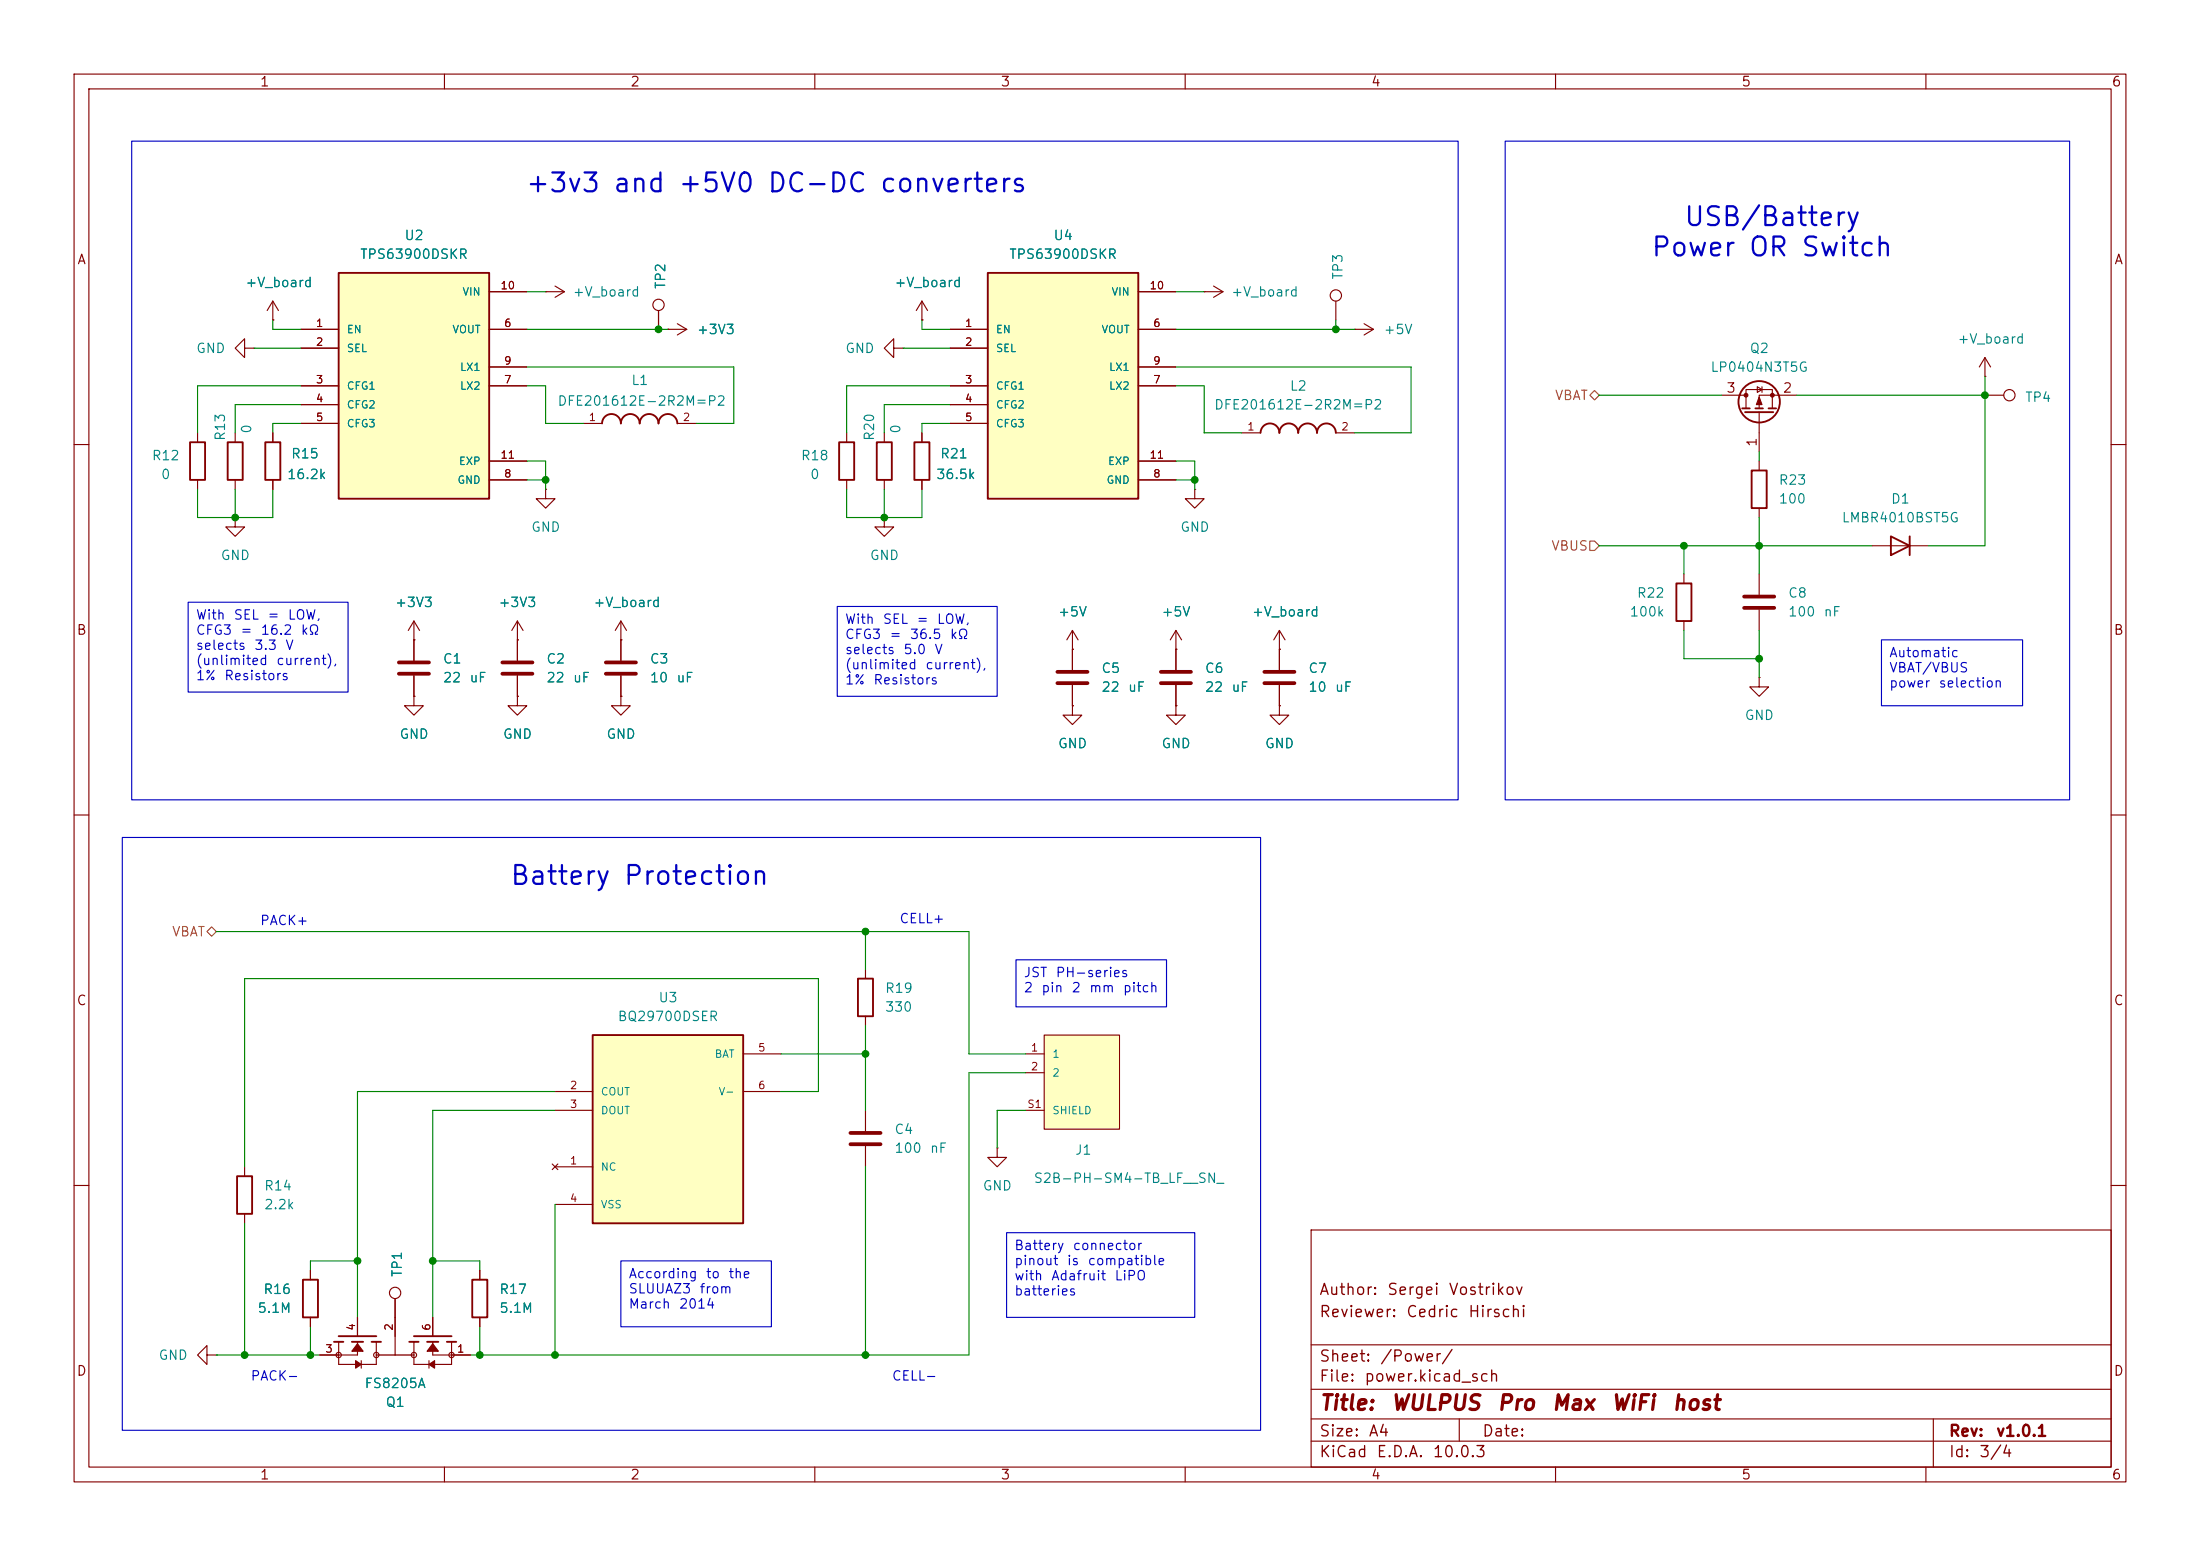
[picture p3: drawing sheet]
<svg xmlns="http://www.w3.org/2000/svg" width="297mm" height="210mm" viewBox="0 0 297 210" stroke-linecap="round" stroke-linejoin="round" font-family="sans-serif">
<path d="M0 0h297v210h-297z" fill="#fff" stroke="#fff" stroke-width=".14"/>
<g fill="none" stroke="#840000" stroke-width=".15">
<path d="M10 10h277v190h-277zM12 12h273v186h-273zM60 10v2M110 10v2M160 10v2M210 10v2M260 10v2M162.6 39.4h.1M162.6 39.4h2.5M163.8 38.6l1.3 .8M165.1 39.4l-1.3 .7M268 53.3h2.5"/>
<path d="M10 60h2M285 60h2M10 110h2M285 110h2M134.6 154.9v1.3h-1.3l1.3 1.3 1.3-1.3h-1.3M134.6 154.9h.1M10 160h2M177 166h108v32h-108zM285 160h2M60 198v2M110 198v2M160 198v2"/>
<path d="M177 194.5h108M177 191.5h108M177 187.5h108M177 181.5h108M197 191.5v3M210 198v2M260 198v2M261 191.5v6.5"/>
<circle cx="271.3" cy="53.3" r=".76"/>
</g>
<path d="M133.3 36.8h20.4v30.5h-20.4z" fill="#ffffc2"/>
<g fill="none" stroke="#840000" stroke-width=".25">
<path d="M133.3 36.8h20.4v30.5h-20.4zM118.4 59.7h2v5.1h-2zM123.4 59.7h2.1v5.1h-2.1zM170.2 58.4a1.27 1.27 0 0 1 1.2-1.2 1.27 1.27 0 0 1 1.3 1.2 1.27 1.27 0 0 1 1.3-1.2 1.27 1.27 0 0 1 1.3 1.2 1.27 1.27 0 0 1 1.2-1.2 1.27 1.27 0 0 1 1.3 1.2 1.27 1.27 0 0 1 1.3-1.2 1.27 1.27 0 0 1 1.2 1.2M235.2 55.1h1M235.6 55.6h3.8M237 55.1h1M238.8 55.1h1M226.3 78.7h2v5.1h-2zM236.5 63.5h2v5.1h-2zM255.3 72.4l2.5 1.3-2.5 1.2zM257.8 72.4v2.5"/>
<path d="M115.8 132.1h2.1v5.1h-2.1zM32 158.8h2v5h-2zM45.1 181.1h1.3M45.7 180.3h5.1M47.5 181.1h1.5M50.2 181.1h1.2M55.2 181.1h1.3M55.9 180.3h5.1M57.7 181.1h1.5M60.3 181.1h1.3"/>
<circle cx="237.5" cy="54.2" r="2.79"/>
</g>
<g fill="none" stroke="#840000" stroke-width=".15">
<path d="M153.7 39.4h5M119.4 58.4v1.3M120.6 47v1.3l-1.2-1.3 1.2-1.3v1.3h1.3M121.9 47h.1M124.5 58.4v1.3M128.3 44.5h5M128.3 47h5M128.3 52.1h5M128.3 54.6h5M128.3 57.2h5M153.7 44.5h5M153.7 52.1h5"/>
<path d="M153.7 49.5h5M167.6 58.4h2.6M180.3 58.4h2.6M180.3 40.6v2.6M182.9 44.5h.1M182.9 44.5h2.5M184.1 43.7l1.3 .8M185.4 44.5l-1.3 .7M232.4 53.3h3.3M235.7 55.1v-2.5h3.6v2.5M237.2 52.2l.7 .4-.7 .4zM237.5 55.6v5.4"/>
<path d="M237.9 52.2v.8M242.6 53.3h-5.1v1.8M268 50.8h.1M268 48.3l-.8 1.2M268 48.3l.7 1.2M268 48.3v2.5M31.7 69.9v1.2h-1.2l1.2 1.3 1.3-1.3h-1.3M31.7 69.9h.1M119.4 69.9v1.2h-1.3l1.3 1.3 1.2-1.3h-1.2M119.4 69.9h.1M119.4 64.8v1.2M124.5 64.8v1.2"/>
<path d="M153.7 64.8h5M153.7 62.2h5M161.3 66v1.3h-1.3l1.3 1.3 1.3-1.3h-1.3M161.3 66h.1M227.3 77.5v1.2M237.5 62.2v1.3M237.5 68.6v1.3M237.5 77.5v2.8M252.7 73.7h7.6M55.9 86.4h.1M55.9 94v1.3h-1.3l1.3 1.2 1.2-1.2h-1.2M55.9 94h.1"/>
<path d="M55.9 83.8l-.8 1.3M55.9 83.8l.7 1.3M55.9 83.8v5.4M55.9 91.2v2.8M69.8 94v1.3h-1.2l1.2 1.2 1.3-1.2h-1.3M69.8 94h.1M69.8 86.4h.1M69.8 83.8l-.7 1.3M69.8 83.8l.8 1.3M69.8 83.8v5.4M69.8 91.2v2.8M83.8 94v1.3h-1.3l1.3 1.2 1.3-1.2h-1.3"/>
<path d="M83.8 94h.1M83.8 86.4h.1M83.8 83.8v5.4M83.8 91.2v2.8M83.8 83.8l-.7 1.3M83.8 83.8l.8 1.3M144.8 95.3v1.2h-1.3l1.3 1.3 1.2-1.3h-1.2M144.8 95.3h.1M144.8 87.6h.1M144.8 85.1v5.3M144.8 92.5v2.8M144.8 85.1l-.8 1.3"/>
<path d="M144.8 85.1l.7 1.3M158.7 95.3v1.2h-1.2l1.2 1.3 1.3-1.3h-1.3M158.7 95.3h.1M158.7 87.6h.1M158.7 85.1v5.3M158.7 92.5v2.8M158.7 85.1l-.7 1.3M158.7 85.1l.8 1.3M172.7 95.3v1.2h-1.3l1.3 1.3 1.3-1.3h-1.3M172.7 95.3h.1M172.7 87.6h.1M172.7 85.1l-.7 1.3"/>
<path d="M172.7 85.1l.8 1.3M172.7 85.1v5.3M172.7 92.5v2.8M227.3 83.8v1.3M237.5 91.4v1.3h-1.3l1.3 1.3 1.3-1.3h-1.3M237.5 91.4h.1M237.5 82.3v2.8M116.8 130.8v1.3M116.8 137.2v1.2M33 157.5v1.3M33 163.8v1.3M48.3 177.8v2.5"/>
<path d="M53.3 177.8v5.1M58.4 177.8v2.5M27.9 182.9v1.3l-1.2-1.3 1.2-1.3v1.3h1.3M29.2 182.9h.1M45.7 181.1v3.1h5.1v-3.1M48.3 181.1v1.8h-5.1M48.8 183.6v1.1M55.9 181.1v3.1h5.1v-3.1M57.9 183.6v1.1M58.4 181.1v1.8h5.1"/>
<circle cx="180.3" cy="39.9" r=".76"/>
<circle cx="45.7" cy="182.9" r=".36"/>
<circle cx="50.8" cy="182.9" r=".36"/>
<circle cx="55.9" cy="182.9" r=".36"/>
<circle cx="61" cy="182.9" r=".36"/>
</g>
<g fill="none" stroke="#840000" stroke-width=".51">
<path d="M53.8 89.4h4.1M53.8 90.9h4.1M67.8 89.4h4.1M67.8 90.9h4.1M81.8 89.4h4.1M81.8 90.9h4.1M142.7 90.7h4.1M142.7 92.2h4.1M156.7 90.7h4.1M156.7 92.2h4.1M170.7 90.7h4.1M170.7 92.2h4.1"/>
<path d="M235.5 80.5h4M235.5 82h4"/>
</g>
<g fill="#840000" stroke="#840000" stroke-width=".15">
<path d="M48.3 181.4l.7 1h-1.5z"/>
<path d="M58.4 181.4l.8 1h-1.5z"/>
<path d="M48 183.6l.8 .6-.8 .5z"/>
<path d="M57.9 184.2l.8-.6v1.1z"/>
<path d="M237.5 53.6l.4 1h-.8z"/>
<circle cx="235.7" cy="53.3" r=".25"/>
<circle cx="239.3" cy="53.3" r=".25"/>
</g>
<path d="M50.8 182.9h5.1" fill="none" stroke="#840000" stroke-width=".18"/>
<path d="M141 139.7h10.1v12.7h-10.1z" fill="#ffffc2"/>
<path d="M141 139.7h10.1v12.7h-10.1zM116.8 149.9v2.8M116.8 154.7v2.8M138.4 142.2h2.6M138.4 144.8h2.6M138.4 149.9h2.6" fill="none" stroke="#840000" stroke-width=".15"/>
<path d="M114.8 152.9h4.1M114.8 154.4h4.1" fill="none" stroke="#840000" stroke-width=".51"/>
<path d="M45.7 36.8h20.3v30.5h-20.3z" fill="#ffffc2"/>
<path d="M45.7 36.8h20.3v30.5h-20.3zM25.7 59.7h2v5.1h-2zM30.7 59.7h2.1v5.1h-2.1zM35.8 59.7h2v5.1h-2zM40.9 172.7h2v5.1h-2zM63.8 172.7h2v5.1h-2z" fill="none" stroke="#840000" stroke-width=".25"/>
<g fill="none" stroke="#840000" stroke-width=".15">
<path d="M66 39.4h5.1M26.7 58.4v1.3M31.7 58.4v1.3M33 47v1.3l-1.3-1.3 1.3-1.3v1.3h1.3M34.3 47h.1M36.8 43.2h.1M36.8 40.6l-.7 1.3M36.8 40.6l.8 1.3M36.8 40.6v2.6M36.8 58.4v1.3M40.6 44.5h5.1M40.6 47h5.1"/>
<path d="M40.6 52.1h5.1M40.6 54.6h5.1M40.6 57.2h5.1M66 44.5h5.1M66 52.1h5.1M66 49.5h5.1M26.7 64.8v1.2M31.7 64.8v1.2M36.8 64.8v1.2M66 64.8h5.1M66 62.2h5.1M41.9 171.5v1.2"/>
<path d="M41.9 177.8v1.3M53.3 175.3v2.5M64.8 171.5v1.2M64.8 177.8v1.3"/>
<circle cx="53.3" cy="174.5" r=".76"/>
</g>
<path d="M80 139.7h20.3v25.4h-20.3z" fill="#ffffc2"/>
<path d="M81.3 57.2a1.27 1.27 0 0 1 1.2-1.3 1.27 1.27 0 0 1 1.3 1.3 1.27 1.27 0 0 1 1.3-1.3 1.27 1.27 0 0 1 1.3 1.3 1.27 1.27 0 0 1 1.2-1.3 1.27 1.27 0 0 1 1.3 1.3 1.27 1.27 0 0 1 1.3-1.3 1.27 1.27 0 0 1 1.2 1.3M113.3 59.7h2v5.1h-2zM80 139.7h20.3v25.4h-20.3z" fill="none" stroke="#840000" stroke-width=".25"/>
<g fill="none" stroke="#840000" stroke-width=".15">
<path d="M66 39.4h5.1M73.7 39.4h.1M73.7 39.4h2.5M74.9 38.6l1.3 .8M76.2 39.4l-1.3 .7M153.7 39.4h5M36.8 43.2h.1M36.8 58.4v1.3M40.6 57.2h5.1M40.6 44.5h5.1M40.6 47h5.1M40.6 52.1h5.1"/>
<path d="M40.6 54.6h5.1M66 44.5h5.1M66 52.1h5.1M66 49.5h5.1M78.7 57.2h2.6M88.9 41.9v2.6M90.2 44.5h.1M90.2 44.5h2.5M91.4 57.2h2.6M91.4 43.7l1.3 .8M92.7 44.5l-1.3 .7M114.3 58.4v1.3"/>
<path d="M124.5 43.2h.1M124.5 40.6l-.8 1.3M124.5 40.6l.7 1.3M124.5 40.6v2.6M124.5 58.4v1.3M128.3 57.2h5M128.3 44.5h5M128.3 47h5M128.3 52.1h5M128.3 54.6h5M153.7 44.5h5M153.7 52.1h5"/>
<path d="M153.7 49.5h5M36.8 64.8v1.2M66 64.8h5.1M66 62.2h5.1M73.7 66v1.3h-1.3l1.3 1.3 1.2-1.3h-1.2M73.7 66h.1M114.3 64.8v1.2M124.5 64.8v1.2M153.7 64.8h5M153.7 62.2h5M55.9 86.4h.1M55.9 94h.1"/>
<path d="M55.9 86.4v2.8M55.9 91.2v2.8M69.8 86.4h.1M69.8 94h.1M69.8 86.4v2.8M69.8 91.2v2.8M83.8 94h.1M83.8 86.4h.1M83.8 86.4v2.8M83.8 91.2v2.8M144.8 87.6h.1M144.8 95.3h.1"/>
<path d="M144.8 87.6v2.8M144.8 92.5v2.8M158.7 95.3h.1M158.7 87.6h.1M158.7 87.6v2.8M158.7 92.5v2.8M172.7 87.6h.1M172.7 95.3h.1M172.7 87.6v2.8M172.7 92.5v2.8M74.5 157.1l.8 .8M74.9 157.5h5.1"/>
<path d="M74.9 147.3h5.1M74.9 149.9h5.1M75.3 157.1l-.8 .8M100.3 147.3h5.1M100.3 142.2h5.1M41.9 171.5v1.2M41.9 177.8v1.3M48.3 177.8v2.5M53.3 175.3v5M58.4 177.8v2.5M64.8 171.5v1.2M64.8 177.8v1.3"/>
<path d="M74.9 162.6h5.1M43.2 182.9h2.5M61 182.9h2.5"/>
<circle cx="88.9" cy="41.1" r=".76"/>
</g>
<path d="M214.6 53.3l.7-.6 .6 .6-.6 .7zM214.6 73h.7l.6 .7-.6 .6h-.7zM27.9 125.7l.7-.6 .6 .6-.6 .7z" fill="none" stroke="#848400" stroke-width=".15"/>
<g fill="none" stroke="#008400" stroke-width=".15">
<path d="M71.1 39.4h2.6M158.7 39.4h3.9M34.3 47h6.3M36.8 43.2v1.3h3.8M40.6 54.6h-8.9v3.8M40.6 57.2h-3.8v1.2M40.6 52.1h-13.9v6.3M71.1 52.1h2.6v5.1h5M71.1 49.5h28v7.7h-5.1M71.1 44.5h19.1M121.9 47h6.4M124.5 43.2v1.3h3.8"/>
<path d="M128.3 52.1h-14v6.3M128.3 57.2h-3.8v1.2M128.3 54.6h-8.9v3.8M158.7 44.5h24.2M158.7 52.1h3.9v6.3h5M158.7 49.5h31.8v8.9h-7.6M180.3 43.2v1.3M215.9 53.3h16.5M242.6 53.3h25.4M268 50.8v22.9h-7.7M26.7 66v3.9h10.1v-3.9M31.7 66v3.9"/>
<path d="M71.1 62.2h2.6v3.8M71.1 64.8h2.6M114.3 66v3.9h10.2v-3.9M119.4 66v3.9M158.7 62.2h2.6v3.8M158.7 64.8h2.6M215.9 73.7h36.8M227.3 73.7v3.8M237.5 61v1.2M237.5 69.9v7.6M227.3 85.1v3.8h10.2M237.5 85.1v6.3"/>
<path d="M29.2 125.7h101.6v16.5h7.6M116.8 125.7v5.1M116.8 138.4v11.5M74.9 147.3h-26.6v30.5M74.9 149.9h-16.5v27.9M105.4 147.3h5.1v-15.2h-77.5v25.4M105.4 142.2h11.4M116.8 157.5v25.4M138.4 144.8h-7.6v38.1h-67.3M138.4 149.9h-3.8v5M33 165.1v17.8M41.9 179.1v3.8"/>
<path d="M48.3 170.2h-6.4v1.3M58.4 170.2h6.4v1.3M64.8 179.1v3.8M74.9 162.6v20.3M29.2 182.9h14"/>
</g>
<path d="M17.8 19.1h179v88.9h-179zM203.2 19.1h76.2v88.9h-76.2zM25.4 81.3h21.6v12.1h-21.6zM113 81.9h21.6v12.1h-21.6zM254 86.4h19v8.9h-19zM16.5 113h153.7v80h-153.7zM137.2 129.5h20.3v6.4h-20.3zM83.8 170.2h20.3v8.9h-20.3zM135.9 166.4h25.4v11.4h-25.4z" fill="none" stroke="#0000c2" stroke-width=".15"/>
<g fill="#008400" stroke="#008400" stroke-width=".14">
<circle cx="237.5" cy="73.7" r=".46"/>
<circle cx="237.5" cy="88.9" r=".46"/>
<circle cx="180.3" cy="44.5" r=".46"/>
<circle cx="227.3" cy="73.7" r=".46"/>
<circle cx="268" cy="53.3" r=".46"/>
<circle cx="41.9" cy="182.9" r=".46"/>
<circle cx="33" cy="182.9" r=".46"/>
<circle cx="116.8" cy="142.2" r=".46"/>
<circle cx="116.8" cy="125.7" r=".46"/>
<circle cx="64.8" cy="182.9" r=".46"/>
<circle cx="74.9" cy="182.9" r=".46"/>
<circle cx="116.8" cy="182.9" r=".46"/>
<circle cx="31.7" cy="69.9" r=".46"/>
<circle cx="119.4" cy="69.9" r=".46"/>
<circle cx="161.3" cy="64.8" r=".46"/>
<circle cx="58.4" cy="170.2" r=".46"/>
<circle cx="48.3" cy="170.2" r=".46"/>
<circle cx="88.9" cy="44.5" r=".46"/>
<circle cx="73.7" cy="64.8" r=".46"/>
</g>
<g font-size="2.5" fill="#0000c2">
<text x="70.8" y="26.6">+3v3 and +5V0 DC-DC converters</text>
<text x="222.8" y="35.2">Power OR Switch</text>
<text x="227.2" y="31.1">USB/Battery</text>
<text x="68.7" y="120.1">Battery Protection</text>
</g>
<g font-size="2" fill="#840000">
<text x="178" y="190.8">Title:</text>
<text x="187.7" y="190.8">WULPUS</text>
<text x="202" y="190.8">Pro</text>
<text x="209.4" y="190.8">Max</text>
<text x="217.4" y="190.8">WiFi</text>
<text x="225.6" y="190.8">host</text>
</g>
<g font-size="1.5" fill="#840000">
<text x="178" y="178.2">Reviewer:</text>
<text x="178" y="175.2">Author:</text>
<text x="187.2" y="175.2">Sergei</text>
<text x="189.7" y="178.2">Cedric</text>
<text x="195.5" y="175.2">Vostrikov</text>
<text x="198.1" y="178.2">Hirschi</text>
<text x="178" y="184.2">Sheet:</text>
<text x="186.2" y="184.2">/Power/</text>
<text x="178" y="186.9">File:</text>
<text x="184.1" y="186.9">power.kicad_sch</text>
<text x="178" y="197.1">KiCad</text>
<text x="178" y="194.3">Size:</text>
<text x="184.7" y="194.3">A4</text>
<text x="185.7" y="197.1">E.D.A.</text>
<text x="193.3" y="197.1">10.0.3</text>
<text x="200" y="194.3">Date:</text>
<text x="263" y="194.3">Rev:</text>
<text x="263" y="197.1">Id:</text>
<text x="267.1" y="197.1">3/4</text>
<text x="269.4" y="194.3">v1.0.1</text>
</g>
<g font-size="1.3" fill="#840000">
<text x="35" y="12">1</text>
<text x="85" y="12">2</text>
<text x="135" y="12">3</text>
<text x="185" y="12">4</text>
<text x="235" y="12">5</text>
<text x="285" y="12">6</text>
<text x="10.3" y="36">A</text>
<text x="285.3" y="36">A</text>
<text x="233" y="53.3">3</text>
<text x="240.6" y="53.3">2</text>
<text x="237.5" y="60.4" transform="rotate(-90 237.5 60.4)">1</text>
<text x="10.3" y="86">B</text>
<text x="285.3" y="86">B</text>
<text x="10.3" y="136">C</text>
<text x="285.3" y="136">C</text>
<text x="10.3" y="186">D</text>
<text x="285.3" y="186">D</text>
<text x="35" y="200">1</text>
<text x="85" y="200">2</text>
<text x="135" y="200">3</text>
<text x="185" y="200">4</text>
<text x="235" y="200">5</text>
<text x="285" y="200">6</text>
</g>
<g font-size="1.3" fill="#008484">
<text x="48.5" y="35.3">TPS63900DSKR</text>
<text x="54.5" y="32.7">U2</text>
<text x="136.2" y="35.3">TPS63900DSKR</text>
<text x="142.1" y="32.7">U4</text>
<text x="33" y="39.1">+V_board</text>
<text x="77.2" y="40.3">+V_board</text>
<text x="90.1" y="39.1" transform="rotate(-90 90.1 39.1)">TP2</text>
<text x="120.7" y="39.1">+V_board</text>
<text x="166.1" y="40.3">+V_board</text>
<text x="181.6" y="37.8" transform="rotate(-90 181.6 37.8)">TP3</text>
<text x="26.4" y="48">GND</text>
<text x="94" y="45.4">+3V3</text>
<text x="114" y="48">GND</text>
<text x="186.7" y="45.4">+5V</text>
<text x="236.1" y="48">Q2</text>
<text x="264.2" y="46.7">+V_board</text>
<text x="85.1" y="52.3">L1</text>
<text x="174" y="53">L2</text>
<text x="230.8" y="50.5">LP0404N3T5G</text>
<text x="30.7" y="59.6" transform="rotate(-90 30.7 59.6)">R13</text>
<text x="34.2" y="58.6" transform="rotate(-90 34.2 58.6)">0</text>
<text x="75.2" y="55.1">DFE201612E-2R2M=P2</text>
<text x="118.3" y="59.6" transform="rotate(-90 118.3 59.6)">R20</text>
<text x="121.9" y="58.6" transform="rotate(-90 121.9 58.6)">0</text>
<text x="163.8" y="55.6">DFE201612E-2R2M=P2</text>
<text x="273.3" y="54.6">TP4</text>
<text x="20.4" y="62.4">R12</text>
<text x="21.6" y="65">0</text>
<text x="38.7" y="65">16.2k</text>
<text x="39.2" y="62.2">R15</text>
<text x="108" y="62.4">R18</text>
<text x="109.3" y="65">0</text>
<text x="126.3" y="65">36.5k</text>
<text x="126.8" y="62.2">R21</text>
<text x="240" y="65.7">R23</text>
<text x="240" y="68.3">100</text>
<text x="248.5" y="70.8">LMBR4010BST5G</text>
<text x="255.2" y="68.3">D1</text>
<text x="29.7" y="75.9">GND</text>
<text x="71.6" y="72.1">GND</text>
<text x="117.3" y="75.9">GND</text>
<text x="159.3" y="72.1">GND</text>
<text x="53.2" y="82.3">+3V3</text>
<text x="67.2" y="82.3">+3V3</text>
<text x="80" y="82.3">+V_board</text>
<text x="142.7" y="83.5">+5V</text>
<text x="156.7" y="83.5">+5V</text>
<text x="168.9" y="83.5">+V_board</text>
<text x="219.9" y="83.5">100k</text>
<text x="220.9" y="81">R22</text>
<text x="241.3" y="81">C8</text>
<text x="241.3" y="83.5">100</text>
<text x="246.1" y="83.5">nF</text>
<text x="59.7" y="89.9">C1</text>
<text x="73.7" y="89.9">C2</text>
<text x="87.6" y="89.9">C3</text>
<text x="59.7" y="92.4">22</text>
<text x="63.3" y="92.4">uF</text>
<text x="73.7" y="92.4">22</text>
<text x="77.3" y="92.4">uF</text>
<text x="87.6" y="92.4">10</text>
<text x="91.2" y="92.4">uF</text>
<text x="148.6" y="91.1">C5</text>
<text x="148.6" y="93.7">22</text>
<text x="152.2" y="93.7">uF</text>
<text x="162.6" y="91.1">C6</text>
<text x="162.6" y="93.7">22</text>
<text x="166.2" y="93.7">uF</text>
<text x="176.5" y="91.1">C7</text>
<text x="176.5" y="93.7">10</text>
<text x="180.1" y="93.7">uF</text>
<text x="53.8" y="100">GND</text>
<text x="67.8" y="100">GND</text>
<text x="81.8" y="100">GND</text>
<text x="142.7" y="101.3">GND</text>
<text x="156.7" y="101.3">GND</text>
<text x="170.7" y="101.3">GND</text>
<text x="235.5" y="97.5">GND</text>
<text x="88.8" y="135.6">U3</text>
<text x="119.4" y="136.9">330</text>
<text x="119.4" y="134.3">R19</text>
<text x="83.3" y="138.1">BQ29700DSER</text>
<text x="120.7" y="153.4">C4</text>
<text x="120.7" y="155.9">100</text>
<text x="125.5" y="155.9">nF</text>
<text x="35.6" y="161">R14</text>
<text x="132.6" y="161">GND</text>
<text x="139.5" y="160">S2B-PH-SM4-TB_LF__SN_</text>
<text x="145" y="156.2">J1</text>
<text x="35.6" y="163.5">2.2k</text>
<text x="54.6" y="172.5" transform="rotate(-90 54.6 172.5)">TP1</text>
<text x="34.7" y="177.5">5.1M</text>
<text x="35.5" y="175">R16</text>
<text x="67.3" y="175">R17</text>
<text x="67.3" y="177.5">5.1M</text>
<text x="21.3" y="183.9">GND</text>
<text x="49.1" y="187.7">FS8205A</text>
<text x="52" y="190.2">Q1</text>
</g>
<g font-size="1.3" fill="#848400">
<text x="209.8" y="54.3">VBAT</text>
<text x="209.3" y="74.6">VBUS</text>
<text x="23.1" y="126.7">VBAT</text>
</g>
<g font-size="1.3" fill="#0000c2">
<text x="26.4" y="83.9">With</text>
<text x="31.5" y="83.9">SEL</text>
<text x="36" y="83.9">=</text>
<text x="38.8" y="83.9">LOW,</text>
<text x="26.4" y="86">CFG3</text>
<text x="26.4" y="88">selects</text>
<text x="32.4" y="86">=</text>
<text x="34.2" y="88">3.3</text>
<text x="35.1" y="86">16.2</text>
<text x="38.4" y="88">V</text>
<text x="40.5" y="86">kΩ</text>
<text x="114" y="84.5">With</text>
<text x="114" y="86.6">CFG3</text>
<text x="114" y="88.6">selects</text>
<text x="119.1" y="84.5">SEL</text>
<text x="120" y="86.6">=</text>
<text x="121.9" y="88.6">5.0</text>
<text x="122.7" y="86.6">36.5</text>
<text x="123.6" y="84.5">=</text>
<text x="126.1" y="88.6">V</text>
<text x="126.4" y="84.5">LOW,</text>
<text x="128.1" y="86.6">kΩ</text>
<text x="255" y="89">Automatic</text>
<text x="26.4" y="90.1">(unlimited</text>
<text x="26.4" y="92.1">1%</text>
<text x="30.2" y="92.1">Resistors</text>
<text x="37.2" y="90.1">current),</text>
<text x="114" y="90.7">(unlimited</text>
<text x="114" y="92.7">1%</text>
<text x="117.8" y="92.7">Resistors</text>
<text x="124.8" y="90.7">current),</text>
<text x="255" y="91.1">VBAT/VBUS</text>
<text x="255" y="93.1">power</text>
<text x="261.6" y="93.1">selection</text>
<text x="35" y="125.2">PACK+</text>
<text x="121.3" y="124.9">CELL+</text>
<text x="138.1" y="132.2">JST</text>
<text x="138.1" y="134.3">2</text>
<text x="140.5" y="134.3">pin</text>
<text x="142.4" y="132.2">PH-series</text>
<text x="144.6" y="134.3">2</text>
<text x="146.9" y="134.3">mm</text>
<text x="151.5" y="134.3">pitch</text>
<text x="84.8" y="172.8">According</text>
<text x="95.2" y="172.8">to</text>
<text x="98.2" y="172.8">the</text>
<text x="136.8" y="169">Battery</text>
<text x="136.8" y="171.1">pinout</text>
<text x="136.8" y="173.1">with</text>
<text x="141.8" y="173.1">Adafruit</text>
<text x="143.9" y="171.1">is</text>
<text x="144.7" y="169">connector</text>
<text x="146.7" y="171.1">compatible</text>
<text x="150.4" y="173.1">LiPO</text>
<text x="84.8" y="174.9">SLUUAZ3</text>
<text x="84.8" y="176.9">March</text>
<text x="91.6" y="176.9">2014</text>
<text x="94.3" y="174.9">from</text>
<text x="136.8" y="175.2">batteries</text>
<text x="33.7" y="186.6">PACK-</text>
<text x="120.3" y="186.6">CELL-</text>
</g>
<g font-size="1" fill="#008484">
<text x="62.4" y="40.1">VIN</text>
<text x="150" y="40.1">VIN</text>
<text x="46.7" y="45.2">EN</text>
<text x="46.7" y="47.8">SEL</text>
<text x="61" y="45.2">VOUT</text>
<text x="134.4" y="45.2">EN</text>
<text x="134.4" y="47.8">SEL</text>
<text x="148.6" y="45.2">VOUT</text>
<text x="46.7" y="52.8">CFG1</text>
<text x="62" y="52.8">LX2</text>
<text x="62" y="50.3">LX1</text>
<text x="134.4" y="52.8">CFG1</text>
<text x="149.6" y="52.8">LX2</text>
<text x="149.6" y="50.3">LX1</text>
<text x="46.7" y="55.4">CFG2</text>
<text x="46.7" y="57.9">CFG3</text>
<text x="134.4" y="55.4">CFG2</text>
<text x="134.4" y="57.9">CFG3</text>
<text x="61.7" y="65.5">GND</text>
<text x="61.9" y="63">EXP</text>
<text x="149.3" y="65.5">GND</text>
<text x="149.5" y="63">EXP</text>
<text x="96.4" y="143">BAT</text>
<text x="142" y="143">1</text>
<text x="81" y="148.1">COUT</text>
<text x="96.9" y="148.1">V-</text>
<text x="142" y="145.6">2</text>
<text x="81" y="150.6">DOUT</text>
<text x="142" y="150.6">SHIELD</text>
<text x="81" y="158.3">NC</text>
<text x="81" y="163.3">VSS</text>
</g>
<g font-size="1" fill="#840000">
<text x="67.5" y="39.3">10</text>
<text x="155.1" y="39.3">10</text>
<text x="42.6" y="44.4">1</text>
<text x="42.6" y="46.9">2</text>
<text x="68" y="44.4">6</text>
<text x="130.2" y="44.4">1</text>
<text x="130.2" y="46.9">2</text>
<text x="155.6" y="44.4">6</text>
<text x="42.6" y="52">3</text>
<text x="68" y="52">7</text>
<text x="68" y="49.5">9</text>
<text x="130.2" y="52">3</text>
<text x="155.6" y="52">7</text>
<text x="155.6" y="49.5">9</text>
<text x="42.6" y="54.5">4</text>
<text x="42.6" y="57.1">5</text>
<text x="79.4" y="57.1">1</text>
<text x="92.1" y="57.1">2</text>
<text x="130.2" y="54.5">4</text>
<text x="130.2" y="57.1">5</text>
<text x="168.3" y="58.3">1</text>
<text x="181" y="58.3">2</text>
<text x="67.5" y="62.2">11</text>
<text x="68" y="64.7">8</text>
<text x="155.1" y="62.2">11</text>
<text x="155.6" y="64.7">8</text>
<text x="102.3" y="142.2">5</text>
<text x="139.1" y="142.2">1</text>
<text x="76.9" y="147.2">2</text>
<text x="76.9" y="149.8">3</text>
<text x="102.3" y="147.2">6</text>
<text x="138.6" y="149.8">S1</text>
<text x="139.1" y="144.7">2</text>
<text x="76.9" y="157.4">1</text>
<text x="76.9" y="162.5">4</text>
<text x="48.2" y="179.7" transform="rotate(-90 48.2 179.7)">4</text>
<text x="53.3" y="179.7" transform="rotate(-90 53.3 179.7)">2</text>
<text x="58.3" y="179.7" transform="rotate(-90 58.3 179.7)">6</text>
<text x="43.8" y="182.8">3</text>
<text x="61.6" y="182.8">1</text>
</g>
</svg>
